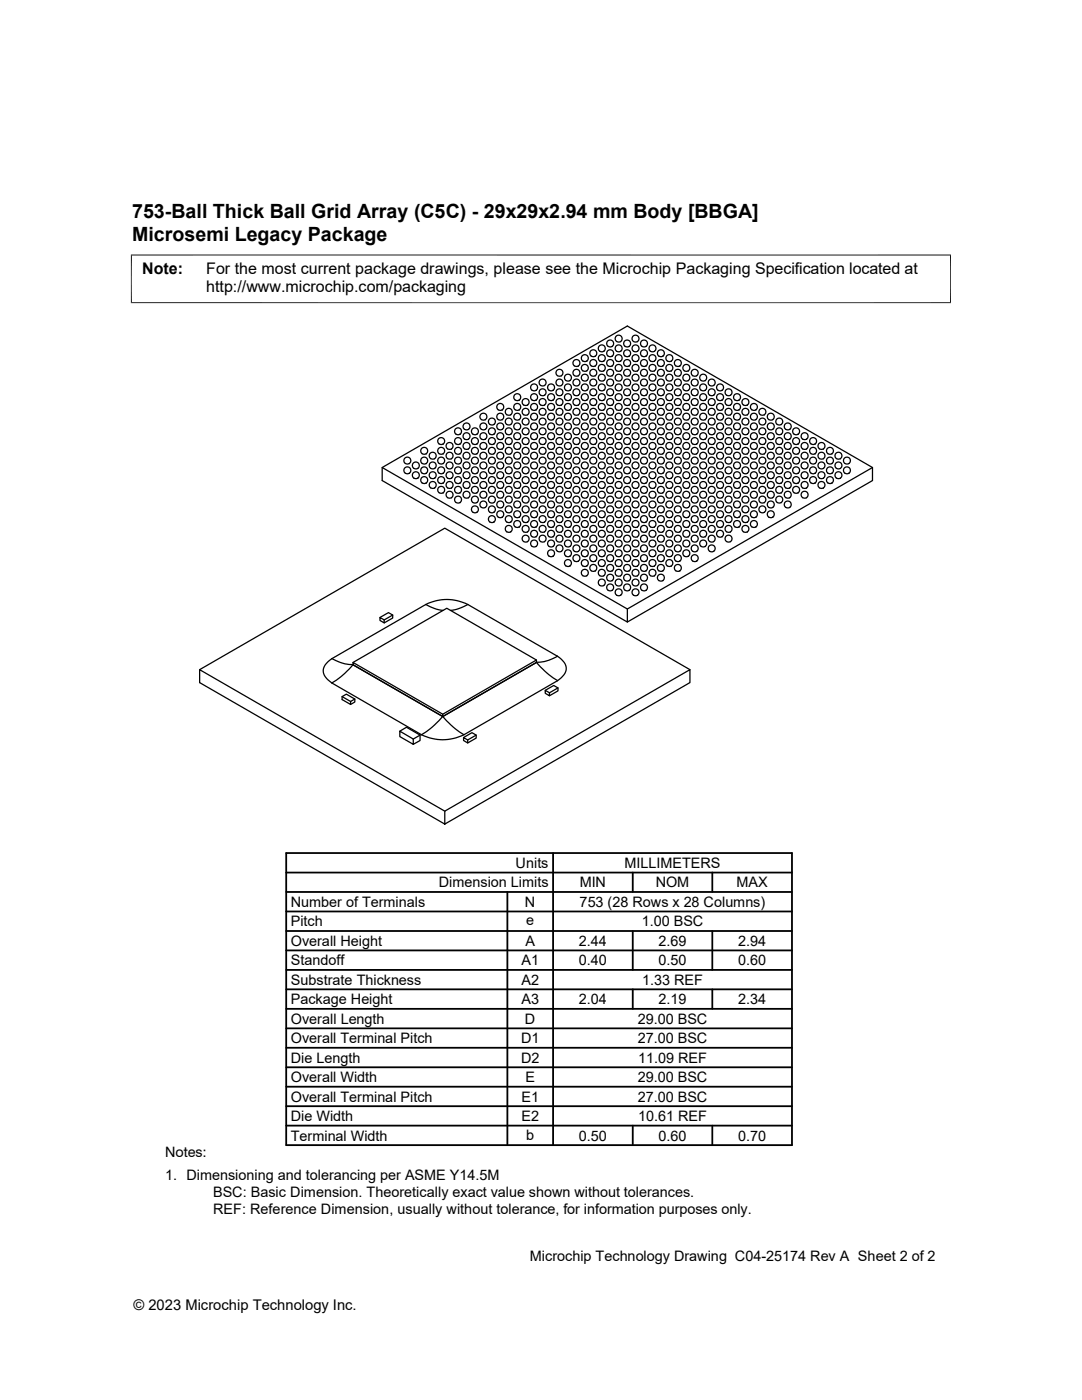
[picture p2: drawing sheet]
<svg xmlns="http://www.w3.org/2000/svg" width="216mm" height="279mm" viewBox="0 0 216 279" stroke-linecap="round" stroke-linejoin="round" font-family="sans-serif">
<g fill="none" stroke="#000" stroke-width=".25">
<path d="M103.6 79.8v.1M107 79.8v.1M108.7 78.9h-.1M108.7 76.9h-.1M110.4 79.8l-.1 .1M117.1 79.8v.1M118.8 76.9h.1M118.8 73h.1M118.8 75h.1M118.8 71.1h.1M118.8 78.9h.1M120.5 79.8v.1"/>
<path d="M127.2 79.8v.1M128.9 71.1h.1M128.9 73h.1M128.9 76.9h.1M128.9 69.1v.1M128.9 75h.1M128.9 78.9h.1M130.6 79.8v.1M134 79.8l-.1 .1M135.7 75h-.1M135.7 76.9h-.1M135.7 73h-.1"/>
<path d="M135.7 78.9h-.1M137.4 79.8l-.1 .1M144.1 79.8v.1M145.8 78.9h.1M147.5 79.8l-.1 .1M76.3 93.3l48.9 28.2M83.4 93.5h.1M83.4 95.4h.1M90.1 89.6h.1M90.1 93.5h.1M90.1 97.4h.1M90.1 91.5h.1"/>
<path d="M90.1 95.4h.1M90.1 99.3h.1M93.5 91.5h.1M93.5 95.4h.1M93.5 99.3h.1M93.5 89.6h.1M93.5 93.5h.1M93.5 85.7h.1M93.5 97.4h.1M93.5 87.6v.1M100.2 93.5h.1M100.2 85.7h.1"/>
<path d="M100.2 97.4h.1M100.2 89.6h.1M100.2 81.8h.1M100.2 91.5h.1M100.2 83.7v.1M100.2 99.3h.1M100.2 95.4h.1M100.2 87.6v.1M101.9 82.8h.1M103.6 95.4h.1M103.6 87.6v.1M103.6 99.3h.1"/>
<path d="M103.6 91.5h.1M103.6 83.7v.1M103.6 93.5h.1M103.6 85.7h.1M103.6 97.4h.1M103.6 89.6h.1M103.6 81.8h.1M107 97.4h.1M107 89.6h.1M107 81.8h.1M107 93.5h.1M107 85.7h.1"/>
<path d="M107 95.4h.1M107 87.6v.1M107 99.3h.1M107 91.5h.1M107 83.7v.1M108.7 82.8h-.1M108.7 80.8h-.1M110.4 87.6l-.1 .1M110.4 99.3h-.1M110.4 91.5h-.1M110.4 83.7l-.1 .1M110.4 95.4h-.1"/>
<path d="M110.4 97.4h-.1M110.4 89.6h-.1M110.4 81.8h-.1M110.4 93.5h-.1M110.4 85.7h-.1M117.1 83.7v.1M117.1 91.5h.1M117.1 95.4h.1M117.1 87.6v.1M117.1 99.3h.1M117.1 85.7h.1M117.1 93.5h.1"/>
<path d="M117.1 81.8h.1M117.1 97.4h.1M117.1 89.6h.1M118.8 80.8h.1M118.8 82.8h.1M120.5 85.7h.1M120.5 93.5h.1M120.5 81.8h.1M120.5 97.4h.1M120.5 89.6h.1M120.5 95.4h.1M120.5 87.6v.1"/>
<path d="M120.5 83.7v.1M120.5 99.3h.1M120.5 91.5h.1M127.2 85.7h.1M127.2 93.5h.1M127.2 83.7v.1M127.2 99.3h.1M127.2 91.5h.1M127.2 87.6v.1M127.2 95.4h.1M127.2 81.8h.1M127.2 97.4h.1"/>
<path d="M127.2 89.6h.1M128.9 80.8h.1M128.9 82.8h.1M130.6 87.6v.1M130.6 95.4h.1M130.6 81.8h.1M130.6 85.7h.1M130.6 93.5h.1M130.6 89.6h.1M130.6 97.4h.1M130.6 83.7v.1M130.6 99.3h.1"/>
<path d="M130.6 91.5h.1M134 89.6h-.1M134 97.4h-.1M134 83.7l-.1 .1M134 87.6l-.1 .1M134 95.4h-.1M134 91.5h-.1M134 99.3h-.1M134 85.7h-.1M134 93.5h-.1M134 81.8h-.1M135.7 80.8h-.1"/>
<path d="M135.7 82.8h-.1M137.4 91.5h-.1M137.4 99.3h-.1M137.4 85.7h-.1M137.4 81.8h-.1M137.4 89.6h-.1M137.4 97.4h-.1M137.4 93.5h-.1M137.4 87.6l-.1 .1M137.4 95.4h-.1M137.4 83.7l-.1 .1M144.1 81.8h.1"/>
<path d="M144.1 89.6h.1M144.1 97.4h.1M144.1 85.7h.1M144.1 93.5h.1M144.1 83.7v.1M144.1 91.5h.1M144.1 99.3h.1M144.1 87.6v.1M144.1 95.4h.1M145.8 80.8h.1M145.8 82.8h.1M147.5 83.7l-.1 .1"/>
<path d="M147.5 99.3h-.1M147.5 91.5h-.1M147.5 87.6l-.1 .1M147.5 95.4h-.1M147.5 81.8h-.1M147.5 85.7h-.1M147.5 93.5h-.1M147.5 89.6h-.1M147.5 97.4h-.1M154.2 87.6v.1M154.2 95.4h.1M154.2 91.5h.1"/>
<path d="M154.2 99.3h.1M154.2 83.7v.1M154.2 85.7h.1M154.2 89.6h.1M154.2 97.4h.1M154.2 93.5h.1M157.6 89.6h.1M157.6 97.4h.1M157.6 93.5h.1M157.6 85.7h.1M157.6 87.6v.1M157.6 91.5h.1"/>
<path d="M157.6 99.3h.1M157.6 95.4h.1M161 91.5h-.1M161 99.3h-.1M161 95.4h-.1M161 87.6l-.1 .1M161 89.6h-.1M161 93.5h-.1M161 97.4h-.1M164.3 97.4h.1M164.3 89.6h.1M164.3 91.5h.1"/>
<path d="M164.3 95.4h.1M164.3 93.5h.1M174.1 93.3l-48.9 28.2v2.6l-48.9-28.2v-2.6l48.9-28.2 48.9 28.2v2.6l-48.9 28.2M100.2 103.2h.1M100.2 101.3h.1M101.9 106.1v.1M103.6 105.2h.1M103.6 103.2h.1M103.6 101.3h.1M107 107.1h.1M107 101.3h.1M107 105.2h.1"/>
<path d="M107 103.2h.1M107 109.1h.1M108.7 108.1h-.1M108.7 106.1l-.1 .1M110.4 109.1h-.1M110.4 103.2h-.1M110.4 107.1h-.1M110.4 105.2h-.1M110.4 101.3h-.1M117.1 103.2h.1M117.1 107.1h.1M117.1 101.3h.1"/>
<path d="M117.1 109.1h.1M117.1 105.2h.1M118.8 108.1h.1M118.8 112h.1M118.8 110h.1M118.8 106.1v.1M118.8 113.9h.1M120.5 105.2h.1M120.5 109.1h.1M120.5 101.3h.1M120.5 103.2h.1M120.5 107.1h.1"/>
<path d="M127.2 109.1h.1M127.2 101.3h.1M127.2 105.2h.1M127.2 107.1h.1M127.2 103.2h.1M128.9 110h.1M128.9 113.9h.1M128.9 117.8h.1M128.9 108.1h.1M128.9 115.9h.1M128.9 112h.1M128.9 106.1v.1"/>
<path d="M130.6 103.2h.1M130.6 109.1h.1M130.6 101.3h.1M130.6 105.2h.1M130.6 107.1h.1M134 105.2h-.1M134 103.2h-.1M134 107.1h-.1M134 101.3h-.1M134 109.1h-.1M135.7 113.9h-.1M135.7 106.1l-.1 .1"/>
<path d="M135.7 112h-.1M135.7 108.1h-.1M135.7 110h-.1M137.4 107.1h-.1M137.4 105.2h-.1M137.4 109.1h-.1M137.4 101.3h-.1M137.4 103.2h-.1M144.1 101.3h.1M144.1 105.2h.1M144.1 107.1h.1M144.1 103.2h.1"/>
<path d="M145.8 106.1v.1M145.8 108.1h.1M147.5 103.2h-.1M147.5 101.3h-.1M147.5 105.2h-.1M154.2 103.2h.1M154.2 101.3h.1M157.6 101.3h.1M39.8 133.6l49-28.2 48.9 28.2M66.2 131.4l18.7-10.7a9.2 9.2 0 0 1 8.5 0l17.9 10.3a2.66 2.66 0 0 1 1.6 3l-.6 .9-1 .9M66.2 131.4a8.1 8.1 0 0 0 4.2 1.2 16 16 0 0 1-4.2 3.7M66.2 131.4a2.69 2.69 0 0 0-1.6 3.1l.6 .9 1 .9 17.9 10.3a9.5 9.5 0 0 0 8.5 0l18.7-10.8"/>
<path d="M68.3 139l1.7 1M70.4 132.2l17.9 10.3v.5l-17.9-10.3zM70.4 132.2l18.8-10.8 17.8 10.3v.5l-18.7 10.8M70.4 132.7l17.9 10.3M70.8 139.5l-.8 .5v.6l-1.7-1v-.6l.8-.5 1.7 1v.6l-.8 .5M75.8 123.2l.9 .5v.6l-.9-.5zM75.8 123.2l1.7-.9 .9 .4v.6l-1.7 1M78.4 122.7l-1.7 1M84.9 120.6a8.8 8.8 0 0 0 3.5 1.2M93.4 120.6a8.8 8.8 0 0 1-3.5 1.2M107 131.7l-18.7 10.8M108.8 137.8l.8 .5v.6l-.8-.5z"/>
<path d="M108.8 137.8l1.7-1 .8 .5v.6l-1.7 1M111.3 131a8.1 8.1 0 0 1-4.3 1.2M111.3 135.8a16.2 16.2 0 0 1-4.3-3.6l-18.7 10.8M111.3 137.3l-1.7 1M79.8 145.9l2.7 1.6v1l-2.7-1.5zM79.8 145.9l1.3-.8 2.7 1.6v1.1l-1.3 .7M83.8 146.7l-1.3 .8M92.5 147.2l.8 .5v.6l-.8-.5zM92.5 147.2l1.7-1 .8 .5v.6l-1.7 1M92.6 146.6a16.7 16.7 0 0 1-4.3-3.6l-.4 .4a16.1 16.1 0 0 1-3.8 3.2M95 146.7l-1.7 1M88.8 161.9l-49-28.3v2.6l49 28.3v-2.6l48.9-28.3v2.6l-48.9 28.3"/>
<circle cx="103.2" cy="79.3" r=".7"/>
<circle cx="106.6" cy="79.3" r=".7"/>
<circle cx="106.6" cy="77.3" r=".7"/>
<circle cx="108.3" cy="78.3" r=".7"/>
<circle cx="108.3" cy="76.3" r=".7"/>
<circle cx="110" cy="79.3" r=".7"/>
<circle cx="110" cy="77.3" r=".7"/>
<circle cx="111.6" cy="76.3" r=".7"/>
<circle cx="111.6" cy="74.4" r=".7"/>
<circle cx="111.6" cy="78.3" r=".7"/>
<circle cx="113.3" cy="77.3" r=".7"/>
<circle cx="113.3" cy="75.4" r=".7"/>
<circle cx="113.3" cy="79.3" r=".7"/>
<circle cx="115" cy="74.4" r=".7"/>
<circle cx="115" cy="78.3" r=".7"/>
<circle cx="115" cy="76.3" r=".7"/>
<circle cx="115" cy="72.5" r=".7"/>
<circle cx="116.7" cy="79.3" r=".7"/>
<circle cx="116.7" cy="75.4" r=".7"/>
<circle cx="116.7" cy="71.5" r=".7"/>
<circle cx="116.7" cy="77.3" r=".7"/>
<circle cx="116.7" cy="73.4" r=".7"/>
<circle cx="118.4" cy="76.3" r=".7"/>
<circle cx="118.4" cy="72.5" r=".7"/>
<circle cx="118.4" cy="74.4" r=".7"/>
<circle cx="118.4" cy="70.5" r=".7"/>
<circle cx="118.4" cy="78.3" r=".7"/>
<circle cx="120.1" cy="79.3" r=".7"/>
<circle cx="120.1" cy="73.4" r=".7"/>
<circle cx="120.1" cy="75.4" r=".7"/>
<circle cx="120.1" cy="71.5" r=".7"/>
<circle cx="120.1" cy="69.5" r=".7"/>
<circle cx="120.1" cy="77.3" r=".7"/>
<circle cx="121.8" cy="74.4" r=".7"/>
<circle cx="121.8" cy="68.6" r=".7"/>
<circle cx="121.8" cy="76.3" r=".7"/>
<circle cx="121.8" cy="72.5" r=".7"/>
<circle cx="121.8" cy="70.5" r=".7"/>
<circle cx="121.8" cy="78.3" r=".7"/>
<circle cx="123.4" cy="75.4" r=".7"/>
<circle cx="123.4" cy="67.6" r=".7"/>
<circle cx="123.4" cy="69.5" r=".7"/>
<circle cx="123.4" cy="77.3" r=".7"/>
<circle cx="123.4" cy="73.4" r=".7"/>
<circle cx="123.4" cy="71.5" r=".7"/>
<circle cx="123.4" cy="79.3" r=".7"/>
<circle cx="125.1" cy="76.3" r=".7"/>
<circle cx="125.1" cy="68.6" r=".7"/>
<circle cx="125.1" cy="70.5" r=".7"/>
<circle cx="125.1" cy="78.3" r=".7"/>
<circle cx="125.1" cy="74.4" r=".7"/>
<circle cx="125.1" cy="72.5" r=".7"/>
<circle cx="126.8" cy="79.3" r=".7"/>
<circle cx="126.8" cy="77.3" r=".7"/>
<circle cx="126.8" cy="69.5" r=".7"/>
<circle cx="126.8" cy="71.5" r=".7"/>
<circle cx="126.8" cy="75.4" r=".7"/>
<circle cx="126.8" cy="67.6" r=".7"/>
<circle cx="126.8" cy="73.4" r=".7"/>
<circle cx="128.5" cy="70.5" r=".7"/>
<circle cx="128.5" cy="72.5" r=".7"/>
<circle cx="128.5" cy="76.3" r=".7"/>
<circle cx="128.5" cy="68.6" r=".7"/>
<circle cx="128.5" cy="74.4" r=".7"/>
<circle cx="128.5" cy="78.3" r=".7"/>
<circle cx="130.2" cy="79.3" r=".7"/>
<circle cx="130.2" cy="71.5" r=".7"/>
<circle cx="130.2" cy="73.4" r=".7"/>
<circle cx="130.2" cy="77.3" r=".7"/>
<circle cx="130.2" cy="69.5" r=".7"/>
<circle cx="130.2" cy="75.4" r=".7"/>
<circle cx="131.9" cy="72.5" r=".7"/>
<circle cx="131.9" cy="74.4" r=".7"/>
<circle cx="131.9" cy="78.3" r=".7"/>
<circle cx="131.9" cy="70.5" r=".7"/>
<circle cx="131.9" cy="76.3" r=".7"/>
<circle cx="133.6" cy="79.3" r=".7"/>
<circle cx="133.6" cy="73.4" r=".7"/>
<circle cx="133.6" cy="75.4" r=".7"/>
<circle cx="133.6" cy="71.5" r=".7"/>
<circle cx="133.6" cy="77.3" r=".7"/>
<circle cx="135.3" cy="74.4" r=".7"/>
<circle cx="135.3" cy="76.3" r=".7"/>
<circle cx="135.3" cy="72.5" r=".7"/>
<circle cx="135.3" cy="78.3" r=".7"/>
<circle cx="136.9" cy="79.3" r=".7"/>
<circle cx="136.9" cy="75.4" r=".7"/>
<circle cx="136.9" cy="77.3" r=".7"/>
<circle cx="136.9" cy="73.4" r=".7"/>
<circle cx="138.6" cy="76.3" r=".7"/>
<circle cx="138.6" cy="78.3" r=".7"/>
<circle cx="138.6" cy="74.4" r=".7"/>
<circle cx="140.3" cy="77.3" r=".7"/>
<circle cx="140.3" cy="79.3" r=".7"/>
<circle cx="140.3" cy="75.4" r=".7"/>
<circle cx="142" cy="78.3" r=".7"/>
<circle cx="142" cy="76.3" r=".7"/>
<circle cx="143.7" cy="79.3" r=".7"/>
<circle cx="143.7" cy="77.3" r=".7"/>
<circle cx="145.4" cy="78.3" r=".7"/>
<circle cx="147.1" cy="79.3" r=".7"/>
<circle cx="81.3" cy="91.9" r=".7"/>
<circle cx="81.3" cy="93.9" r=".7"/>
<circle cx="83" cy="92.9" r=".7"/>
<circle cx="83" cy="94.8" r=".7"/>
<circle cx="84.6" cy="90" r=".7"/>
<circle cx="84.6" cy="93.9" r=".7"/>
<circle cx="84.6" cy="91.9" r=".7"/>
<circle cx="84.6" cy="95.8" r=".7"/>
<circle cx="86.3" cy="91" r=".7"/>
<circle cx="86.3" cy="94.8" r=".7"/>
<circle cx="86.3" cy="92.9" r=".7"/>
<circle cx="86.3" cy="96.8" r=".7"/>
<circle cx="88" cy="88" r=".7"/>
<circle cx="88" cy="91.9" r=".7"/>
<circle cx="88" cy="95.8" r=".7"/>
<circle cx="88" cy="90" r=".7"/>
<circle cx="88" cy="93.9" r=".7"/>
<circle cx="88" cy="97.8" r=".7"/>
<circle cx="89.7" cy="89" r=".7"/>
<circle cx="89.7" cy="92.9" r=".7"/>
<circle cx="89.7" cy="96.8" r=".7"/>
<circle cx="89.7" cy="91" r=".7"/>
<circle cx="89.7" cy="94.8" r=".7"/>
<circle cx="89.7" cy="98.7" r=".7"/>
<circle cx="91.4" cy="90" r=".7"/>
<circle cx="91.4" cy="93.9" r=".7"/>
<circle cx="91.4" cy="97.8" r=".7"/>
<circle cx="91.4" cy="88" r=".7"/>
<circle cx="91.4" cy="91.9" r=".7"/>
<circle cx="91.4" cy="95.8" r=".7"/>
<circle cx="91.4" cy="86.1" r=".7"/>
<circle cx="91.4" cy="99.7" r=".7"/>
<circle cx="93.1" cy="91" r=".7"/>
<circle cx="93.1" cy="94.8" r=".7"/>
<circle cx="93.1" cy="98.7" r=".7"/>
<circle cx="93.1" cy="89" r=".7"/>
<circle cx="93.1" cy="92.9" r=".7"/>
<circle cx="93.1" cy="85.1" r=".7"/>
<circle cx="93.1" cy="96.8" r=".7"/>
<circle cx="93.1" cy="87.1" r=".7"/>
<circle cx="94.8" cy="95.8" r=".7"/>
<circle cx="94.8" cy="99.7" r=".7"/>
<circle cx="94.8" cy="91.9" r=".7"/>
<circle cx="94.8" cy="90" r=".7"/>
<circle cx="94.8" cy="93.9" r=".7"/>
<circle cx="94.8" cy="86.1" r=".7"/>
<circle cx="94.8" cy="97.8" r=".7"/>
<circle cx="94.8" cy="88" r=".7"/>
<circle cx="96.5" cy="96.8" r=".7"/>
<circle cx="96.5" cy="91" r=".7"/>
<circle cx="96.5" cy="83.2" r=".7"/>
<circle cx="96.5" cy="87.1" r=".7"/>
<circle cx="96.5" cy="94.8" r=".7"/>
<circle cx="96.5" cy="98.7" r=".7"/>
<circle cx="96.5" cy="89" r=".7"/>
<circle cx="96.5" cy="92.9" r=".7"/>
<circle cx="96.5" cy="85.1" r=".7"/>
<circle cx="98.2" cy="91.9" r=".7"/>
<circle cx="98.2" cy="84.1" r=".7"/>
<circle cx="98.2" cy="88" r=".7"/>
<circle cx="98.2" cy="95.8" r=".7"/>
<circle cx="98.2" cy="99.7" r=".7"/>
<circle cx="98.2" cy="90" r=".7"/>
<circle cx="98.2" cy="97.8" r=".7"/>
<circle cx="98.2" cy="93.9" r=".7"/>
<circle cx="98.2" cy="86.1" r=".7"/>
<circle cx="99.8" cy="92.9" r=".7"/>
<circle cx="99.8" cy="85.1" r=".7"/>
<circle cx="99.8" cy="96.8" r=".7"/>
<circle cx="99.8" cy="89" r=".7"/>
<circle cx="99.8" cy="81.2" r=".7"/>
<circle cx="99.8" cy="91" r=".7"/>
<circle cx="99.8" cy="83.2" r=".7"/>
<circle cx="99.8" cy="98.7" r=".7"/>
<circle cx="99.8" cy="87.1" r=".7"/>
<circle cx="99.8" cy="94.8" r=".7"/>
<circle cx="101.5" cy="82.2" r=".7"/>
<circle cx="101.5" cy="93.9" r=".7"/>
<circle cx="101.5" cy="86.1" r=".7"/>
<circle cx="101.5" cy="90" r=".7"/>
<circle cx="101.5" cy="97.8" r=".7"/>
<circle cx="101.5" cy="91.9" r=".7"/>
<circle cx="101.5" cy="84.1" r=".7"/>
<circle cx="101.5" cy="99.7" r=".7"/>
<circle cx="101.5" cy="88" r=".7"/>
<circle cx="101.5" cy="95.8" r=".7"/>
<circle cx="103.2" cy="94.8" r=".7"/>
<circle cx="103.2" cy="87.1" r=".7"/>
<circle cx="103.2" cy="83.2" r=".7"/>
<circle cx="103.2" cy="98.7" r=".7"/>
<circle cx="103.2" cy="91" r=".7"/>
<circle cx="103.2" cy="92.9" r=".7"/>
<circle cx="103.2" cy="85.1" r=".7"/>
<circle cx="103.2" cy="96.8" r=".7"/>
<circle cx="103.2" cy="81.2" r=".7"/>
<circle cx="103.2" cy="89" r=".7"/>
<circle cx="104.9" cy="95.8" r=".7"/>
<circle cx="104.9" cy="80.2" r=".7"/>
<circle cx="104.9" cy="88" r=".7"/>
<circle cx="104.9" cy="84.1" r=".7"/>
<circle cx="104.9" cy="91.9" r=".7"/>
<circle cx="104.9" cy="99.7" r=".7"/>
<circle cx="104.9" cy="86.1" r=".7"/>
<circle cx="104.9" cy="93.9" r=".7"/>
<circle cx="104.9" cy="82.2" r=".7"/>
<circle cx="104.9" cy="97.8" r=".7"/>
<circle cx="104.9" cy="90" r=".7"/>
<circle cx="106.6" cy="96.8" r=".7"/>
<circle cx="106.6" cy="89" r=".7"/>
<circle cx="106.6" cy="81.2" r=".7"/>
<circle cx="106.6" cy="92.9" r=".7"/>
<circle cx="106.6" cy="85.1" r=".7"/>
<circle cx="106.6" cy="87.1" r=".7"/>
<circle cx="106.6" cy="94.8" r=".7"/>
<circle cx="106.6" cy="98.7" r=".7"/>
<circle cx="106.6" cy="91" r=".7"/>
<circle cx="106.6" cy="83.2" r=".7"/>
<circle cx="108.3" cy="82.2" r=".7"/>
<circle cx="108.3" cy="80.2" r=".7"/>
<circle cx="108.3" cy="97.8" r=".7"/>
<circle cx="108.3" cy="90" r=".7"/>
<circle cx="108.3" cy="93.9" r=".7"/>
<circle cx="108.3" cy="86.1" r=".7"/>
<circle cx="108.3" cy="95.8" r=".7"/>
<circle cx="108.3" cy="88" r=".7"/>
<circle cx="108.3" cy="99.7" r=".7"/>
<circle cx="108.3" cy="91.9" r=".7"/>
<circle cx="108.3" cy="84.1" r=".7"/>
<circle cx="110" cy="87.1" r=".7"/>
<circle cx="110" cy="83.2" r=".7"/>
<circle cx="110" cy="98.7" r=".7"/>
<circle cx="110" cy="91" r=".7"/>
<circle cx="110" cy="94.8" r=".7"/>
<circle cx="110" cy="96.8" r=".7"/>
<circle cx="110" cy="89" r=".7"/>
<circle cx="110" cy="81.2" r=".7"/>
<circle cx="110" cy="92.9" r=".7"/>
<circle cx="110" cy="85.1" r=".7"/>
<circle cx="111.6" cy="80.2" r=".7"/>
<circle cx="111.6" cy="88" r=".7"/>
<circle cx="111.6" cy="91.9" r=".7"/>
<circle cx="111.6" cy="84.1" r=".7"/>
<circle cx="111.6" cy="99.7" r=".7"/>
<circle cx="111.6" cy="95.8" r=".7"/>
<circle cx="111.6" cy="97.8" r=".7"/>
<circle cx="111.6" cy="82.2" r=".7"/>
<circle cx="111.6" cy="90" r=".7"/>
<circle cx="111.6" cy="93.9" r=".7"/>
<circle cx="111.6" cy="86.1" r=".7"/>
<circle cx="113.3" cy="81.2" r=".7"/>
<circle cx="113.3" cy="89" r=".7"/>
<circle cx="113.3" cy="92.9" r=".7"/>
<circle cx="113.3" cy="85.1" r=".7"/>
<circle cx="113.3" cy="96.8" r=".7"/>
<circle cx="113.3" cy="98.7" r=".7"/>
<circle cx="113.3" cy="83.2" r=".7"/>
<circle cx="113.3" cy="91" r=".7"/>
<circle cx="113.3" cy="87.1" r=".7"/>
<circle cx="113.3" cy="94.8" r=".7"/>
<circle cx="115" cy="82.2" r=".7"/>
<circle cx="115" cy="90" r=".7"/>
<circle cx="115" cy="93.9" r=".7"/>
<circle cx="115" cy="86.1" r=".7"/>
<circle cx="115" cy="97.8" r=".7"/>
<circle cx="115" cy="84.1" r=".7"/>
<circle cx="115" cy="91.9" r=".7"/>
<circle cx="115" cy="99.7" r=".7"/>
<circle cx="115" cy="80.2" r=".7"/>
<circle cx="115" cy="95.8" r=".7"/>
<circle cx="115" cy="88" r=".7"/>
<circle cx="116.7" cy="83.2" r=".7"/>
<circle cx="116.7" cy="91" r=".7"/>
<circle cx="116.7" cy="94.8" r=".7"/>
<circle cx="116.7" cy="87.1" r=".7"/>
<circle cx="116.7" cy="98.7" r=".7"/>
<circle cx="116.7" cy="92.9" r=".7"/>
<circle cx="116.7" cy="85.1" r=".7"/>
<circle cx="116.7" cy="81.2" r=".7"/>
<circle cx="116.7" cy="96.8" r=".7"/>
<circle cx="116.7" cy="89" r=".7"/>
<circle cx="118.4" cy="80.2" r=".7"/>
<circle cx="118.4" cy="82.2" r=".7"/>
<circle cx="118.4" cy="84.1" r=".7"/>
<circle cx="118.4" cy="91.9" r=".7"/>
<circle cx="118.4" cy="88" r=".7"/>
<circle cx="118.4" cy="95.8" r=".7"/>
<circle cx="118.4" cy="99.7" r=".7"/>
<circle cx="118.4" cy="86.1" r=".7"/>
<circle cx="118.4" cy="93.9" r=".7"/>
<circle cx="118.4" cy="90" r=".7"/>
<circle cx="118.4" cy="97.8" r=".7"/>
<circle cx="120.1" cy="85.1" r=".7"/>
<circle cx="120.1" cy="92.9" r=".7"/>
<circle cx="120.1" cy="81.2" r=".7"/>
<circle cx="120.1" cy="96.8" r=".7"/>
<circle cx="120.1" cy="89" r=".7"/>
<circle cx="120.1" cy="94.8" r=".7"/>
<circle cx="120.1" cy="87.1" r=".7"/>
<circle cx="120.1" cy="83.2" r=".7"/>
<circle cx="120.1" cy="98.7" r=".7"/>
<circle cx="120.1" cy="91" r=".7"/>
<circle cx="121.8" cy="93.9" r=".7"/>
<circle cx="121.8" cy="82.2" r=".7"/>
<circle cx="121.8" cy="90" r=".7"/>
<circle cx="121.8" cy="97.8" r=".7"/>
<circle cx="121.8" cy="86.1" r=".7"/>
<circle cx="121.8" cy="80.2" r=".7"/>
<circle cx="121.8" cy="88" r=".7"/>
<circle cx="121.8" cy="95.8" r=".7"/>
<circle cx="121.8" cy="84.1" r=".7"/>
<circle cx="121.8" cy="99.7" r=".7"/>
<circle cx="121.8" cy="91.9" r=".7"/>
<circle cx="123.4" cy="94.8" r=".7"/>
<circle cx="123.4" cy="83.2" r=".7"/>
<circle cx="123.4" cy="98.7" r=".7"/>
<circle cx="123.4" cy="91" r=".7"/>
<circle cx="123.4" cy="81.2" r=".7"/>
<circle cx="123.4" cy="89" r=".7"/>
<circle cx="123.4" cy="96.8" r=".7"/>
<circle cx="123.4" cy="85.1" r=".7"/>
<circle cx="123.4" cy="92.9" r=".7"/>
<circle cx="123.4" cy="87.1" r=".7"/>
<circle cx="125.1" cy="84.1" r=".7"/>
<circle cx="125.1" cy="99.7" r=".7"/>
<circle cx="125.1" cy="91.9" r=".7"/>
<circle cx="125.1" cy="82.2" r=".7"/>
<circle cx="125.1" cy="97.8" r=".7"/>
<circle cx="125.1" cy="90" r=".7"/>
<circle cx="125.1" cy="86.1" r=".7"/>
<circle cx="125.1" cy="93.9" r=".7"/>
<circle cx="125.1" cy="80.2" r=".7"/>
<circle cx="125.1" cy="95.8" r=".7"/>
<circle cx="125.1" cy="88" r=".7"/>
<circle cx="126.8" cy="85.1" r=".7"/>
<circle cx="126.8" cy="92.9" r=".7"/>
<circle cx="126.8" cy="83.2" r=".7"/>
<circle cx="126.8" cy="91" r=".7"/>
<circle cx="126.8" cy="98.7" r=".7"/>
<circle cx="126.8" cy="87.1" r=".7"/>
<circle cx="126.8" cy="94.8" r=".7"/>
<circle cx="126.8" cy="81.2" r=".7"/>
<circle cx="126.8" cy="89" r=".7"/>
<circle cx="126.8" cy="96.8" r=".7"/>
<circle cx="128.5" cy="80.2" r=".7"/>
<circle cx="128.5" cy="82.2" r=".7"/>
<circle cx="128.5" cy="86.1" r=".7"/>
<circle cx="128.5" cy="93.9" r=".7"/>
<circle cx="128.5" cy="84.1" r=".7"/>
<circle cx="128.5" cy="99.7" r=".7"/>
<circle cx="128.5" cy="91.9" r=".7"/>
<circle cx="128.5" cy="88" r=".7"/>
<circle cx="128.5" cy="95.8" r=".7"/>
<circle cx="128.5" cy="90" r=".7"/>
<circle cx="128.5" cy="97.8" r=".7"/>
<circle cx="130.2" cy="87.1" r=".7"/>
<circle cx="130.2" cy="94.8" r=".7"/>
<circle cx="130.2" cy="81.2" r=".7"/>
<circle cx="130.2" cy="85.1" r=".7"/>
<circle cx="130.2" cy="92.9" r=".7"/>
<circle cx="130.2" cy="89" r=".7"/>
<circle cx="130.2" cy="96.8" r=".7"/>
<circle cx="130.2" cy="83.2" r=".7"/>
<circle cx="130.2" cy="98.7" r=".7"/>
<circle cx="130.2" cy="91" r=".7"/>
<circle cx="131.9" cy="88" r=".7"/>
<circle cx="131.9" cy="95.8" r=".7"/>
<circle cx="131.9" cy="82.2" r=".7"/>
<circle cx="131.9" cy="86.1" r=".7"/>
<circle cx="131.9" cy="93.9" r=".7"/>
<circle cx="131.9" cy="90" r=".7"/>
<circle cx="131.9" cy="97.8" r=".7"/>
<circle cx="131.9" cy="84.1" r=".7"/>
<circle cx="131.9" cy="91.9" r=".7"/>
<circle cx="131.9" cy="99.7" r=".7"/>
<circle cx="131.9" cy="80.2" r=".7"/>
<circle cx="133.6" cy="89" r=".7"/>
<circle cx="133.6" cy="96.8" r=".7"/>
<circle cx="133.6" cy="83.2" r=".7"/>
<circle cx="133.6" cy="87.1" r=".7"/>
<circle cx="133.6" cy="94.8" r=".7"/>
<circle cx="133.6" cy="91" r=".7"/>
<circle cx="133.6" cy="98.7" r=".7"/>
<circle cx="133.6" cy="85.1" r=".7"/>
<circle cx="133.6" cy="92.9" r=".7"/>
<circle cx="133.6" cy="81.2" r=".7"/>
<circle cx="135.3" cy="80.2" r=".7"/>
<circle cx="135.3" cy="82.2" r=".7"/>
<circle cx="135.3" cy="90" r=".7"/>
<circle cx="135.3" cy="97.8" r=".7"/>
<circle cx="135.3" cy="84.1" r=".7"/>
<circle cx="135.3" cy="88" r=".7"/>
<circle cx="135.3" cy="95.8" r=".7"/>
<circle cx="135.3" cy="91.9" r=".7"/>
<circle cx="135.3" cy="99.7" r=".7"/>
<circle cx="135.3" cy="86.1" r=".7"/>
<circle cx="135.3" cy="93.9" r=".7"/>
<circle cx="136.9" cy="98.7" r=".7"/>
<circle cx="136.9" cy="85.1" r=".7"/>
<circle cx="136.9" cy="81.2" r=".7"/>
<circle cx="136.9" cy="89" r=".7"/>
<circle cx="136.9" cy="96.8" r=".7"/>
<circle cx="136.9" cy="92.9" r=".7"/>
<circle cx="136.9" cy="87.1" r=".7"/>
<circle cx="136.9" cy="94.8" r=".7"/>
<circle cx="136.9" cy="83.2" r=".7"/>
<circle cx="136.9" cy="91" r=".7"/>
<circle cx="138.6" cy="99.7" r=".7"/>
<circle cx="138.6" cy="93.9" r=".7"/>
<circle cx="138.6" cy="86.1" r=".7"/>
<circle cx="138.6" cy="82.2" r=".7"/>
<circle cx="138.6" cy="90" r=".7"/>
<circle cx="138.6" cy="97.8" r=".7"/>
<circle cx="138.6" cy="80.2" r=".7"/>
<circle cx="138.6" cy="88" r=".7"/>
<circle cx="138.6" cy="95.8" r=".7"/>
<circle cx="138.6" cy="84.1" r=".7"/>
<circle cx="138.6" cy="91.9" r=".7"/>
<circle cx="140.3" cy="94.8" r=".7"/>
<circle cx="140.3" cy="87.1" r=".7"/>
<circle cx="140.3" cy="83.2" r=".7"/>
<circle cx="140.3" cy="91" r=".7"/>
<circle cx="140.3" cy="98.7" r=".7"/>
<circle cx="140.3" cy="81.2" r=".7"/>
<circle cx="140.3" cy="89" r=".7"/>
<circle cx="140.3" cy="96.8" r=".7"/>
<circle cx="140.3" cy="85.1" r=".7"/>
<circle cx="140.3" cy="92.9" r=".7"/>
<circle cx="142" cy="80.2" r=".7"/>
<circle cx="142" cy="95.8" r=".7"/>
<circle cx="142" cy="88" r=".7"/>
<circle cx="142" cy="84.1" r=".7"/>
<circle cx="142" cy="91.9" r=".7"/>
<circle cx="142" cy="99.7" r=".7"/>
<circle cx="142" cy="82.2" r=".7"/>
<circle cx="142" cy="90" r=".7"/>
<circle cx="142" cy="97.8" r=".7"/>
<circle cx="142" cy="86.1" r=".7"/>
<circle cx="142" cy="93.9" r=".7"/>
<circle cx="143.7" cy="81.2" r=".7"/>
<circle cx="143.7" cy="96.8" r=".7"/>
<circle cx="143.7" cy="89" r=".7"/>
<circle cx="143.7" cy="85.1" r=".7"/>
<circle cx="143.7" cy="92.9" r=".7"/>
<circle cx="143.7" cy="83.2" r=".7"/>
<circle cx="143.7" cy="91" r=".7"/>
<circle cx="143.7" cy="98.7" r=".7"/>
<circle cx="143.7" cy="87.1" r=".7"/>
<circle cx="143.7" cy="94.8" r=".7"/>
<circle cx="145.4" cy="80.2" r=".7"/>
<circle cx="145.4" cy="82.2" r=".7"/>
<circle cx="145.4" cy="90" r=".7"/>
<circle cx="145.4" cy="97.8" r=".7"/>
<circle cx="145.4" cy="86.1" r=".7"/>
<circle cx="145.4" cy="93.9" r=".7"/>
<circle cx="145.4" cy="84.1" r=".7"/>
<circle cx="145.4" cy="91.9" r=".7"/>
<circle cx="145.4" cy="99.7" r=".7"/>
<circle cx="145.4" cy="88" r=".7"/>
<circle cx="145.4" cy="95.8" r=".7"/>
<circle cx="147.1" cy="83.2" r=".7"/>
<circle cx="147.1" cy="91" r=".7"/>
<circle cx="147.1" cy="98.7" r=".7"/>
<circle cx="147.1" cy="87.1" r=".7"/>
<circle cx="147.1" cy="94.8" r=".7"/>
<circle cx="147.1" cy="81.2" r=".7"/>
<circle cx="147.1" cy="85.1" r=".7"/>
<circle cx="147.1" cy="92.9" r=".7"/>
<circle cx="147.1" cy="89" r=".7"/>
<circle cx="147.1" cy="96.8" r=".7"/>
<circle cx="148.7" cy="84.1" r=".7"/>
<circle cx="148.7" cy="91.9" r=".7"/>
<circle cx="148.7" cy="99.7" r=".7"/>
<circle cx="148.7" cy="88" r=".7"/>
<circle cx="148.7" cy="95.8" r=".7"/>
<circle cx="148.7" cy="80.2" r=".7"/>
<circle cx="148.7" cy="82.2" r=".7"/>
<circle cx="148.7" cy="86.1" r=".7"/>
<circle cx="148.7" cy="93.9" r=".7"/>
<circle cx="148.7" cy="90" r=".7"/>
<circle cx="148.7" cy="97.8" r=".7"/>
<circle cx="150.4" cy="85.1" r=".7"/>
<circle cx="150.4" cy="92.9" r=".7"/>
<circle cx="150.4" cy="89" r=".7"/>
<circle cx="150.4" cy="96.8" r=".7"/>
<circle cx="150.4" cy="81.2" r=".7"/>
<circle cx="150.4" cy="83.2" r=".7"/>
<circle cx="150.4" cy="87.1" r=".7"/>
<circle cx="150.4" cy="94.8" r=".7"/>
<circle cx="150.4" cy="91" r=".7"/>
<circle cx="150.4" cy="98.7" r=".7"/>
<circle cx="152.1" cy="86.1" r=".7"/>
<circle cx="152.1" cy="93.9" r=".7"/>
<circle cx="152.1" cy="90" r=".7"/>
<circle cx="152.1" cy="97.8" r=".7"/>
<circle cx="152.1" cy="82.2" r=".7"/>
<circle cx="152.1" cy="84.1" r=".7"/>
<circle cx="152.1" cy="88" r=".7"/>
<circle cx="152.1" cy="95.8" r=".7"/>
<circle cx="152.1" cy="91.9" r=".7"/>
<circle cx="152.1" cy="99.7" r=".7"/>
<circle cx="153.8" cy="87.1" r=".7"/>
<circle cx="153.8" cy="94.8" r=".7"/>
<circle cx="153.8" cy="91" r=".7"/>
<circle cx="153.8" cy="98.7" r=".7"/>
<circle cx="153.8" cy="83.2" r=".7"/>
<circle cx="153.8" cy="85.1" r=".7"/>
<circle cx="153.8" cy="89" r=".7"/>
<circle cx="153.8" cy="96.8" r=".7"/>
<circle cx="153.8" cy="92.9" r=".7"/>
<circle cx="155.5" cy="88" r=".7"/>
<circle cx="155.5" cy="95.8" r=".7"/>
<circle cx="155.5" cy="91.9" r=".7"/>
<circle cx="155.5" cy="99.7" r=".7"/>
<circle cx="155.5" cy="84.1" r=".7"/>
<circle cx="155.5" cy="86.1" r=".7"/>
<circle cx="155.5" cy="90" r=".7"/>
<circle cx="155.5" cy="97.8" r=".7"/>
<circle cx="155.5" cy="93.9" r=".7"/>
<circle cx="157.2" cy="89" r=".7"/>
<circle cx="157.2" cy="96.8" r=".7"/>
<circle cx="157.2" cy="92.9" r=".7"/>
<circle cx="157.2" cy="85.1" r=".7"/>
<circle cx="157.2" cy="87.1" r=".7"/>
<circle cx="157.2" cy="91" r=".7"/>
<circle cx="157.2" cy="98.7" r=".7"/>
<circle cx="157.2" cy="94.8" r=".7"/>
<circle cx="158.9" cy="90" r=".7"/>
<circle cx="158.9" cy="97.8" r=".7"/>
<circle cx="158.9" cy="93.9" r=".7"/>
<circle cx="158.9" cy="86.1" r=".7"/>
<circle cx="158.9" cy="88" r=".7"/>
<circle cx="158.9" cy="91.9" r=".7"/>
<circle cx="158.9" cy="95.8" r=".7"/>
<circle cx="160.5" cy="91" r=".7"/>
<circle cx="160.5" cy="98.7" r=".7"/>
<circle cx="160.5" cy="94.8" r=".7"/>
<circle cx="160.5" cy="87.1" r=".7"/>
<circle cx="160.5" cy="89" r=".7"/>
<circle cx="160.5" cy="92.9" r=".7"/>
<circle cx="160.5" cy="96.8" r=".7"/>
<circle cx="162.2" cy="95.8" r=".7"/>
<circle cx="162.2" cy="88" r=".7"/>
<circle cx="162.2" cy="90" r=".7"/>
<circle cx="162.2" cy="93.9" r=".7"/>
<circle cx="162.2" cy="91.9" r=".7"/>
<circle cx="163.9" cy="96.8" r=".7"/>
<circle cx="163.9" cy="89" r=".7"/>
<circle cx="163.9" cy="91" r=".7"/>
<circle cx="163.9" cy="94.8" r=".7"/>
<circle cx="163.9" cy="92.9" r=".7"/>
<circle cx="165.6" cy="90" r=".7"/>
<circle cx="165.6" cy="91.9" r=".7"/>
<circle cx="165.6" cy="95.8" r=".7"/>
<circle cx="165.6" cy="93.9" r=".7"/>
<circle cx="167.3" cy="91" r=".7"/>
<circle cx="167.3" cy="92.9" r=".7"/>
<circle cx="167.3" cy="94.8" r=".7"/>
<circle cx="169" cy="91.9" r=".7"/>
<circle cx="169" cy="93.9" r=".7"/>
<circle cx="94.8" cy="101.7" r=".7"/>
<circle cx="96.5" cy="100.7" r=".7"/>
<circle cx="98.2" cy="101.7" r=".7"/>
<circle cx="98.2" cy="103.6" r=".7"/>
<circle cx="99.8" cy="102.6" r=".7"/>
<circle cx="99.8" cy="100.7" r=".7"/>
<circle cx="101.5" cy="105.6" r=".7"/>
<circle cx="101.5" cy="103.6" r=".7"/>
<circle cx="101.5" cy="101.7" r=".7"/>
<circle cx="103.2" cy="104.6" r=".7"/>
<circle cx="103.2" cy="102.6" r=".7"/>
<circle cx="103.2" cy="100.7" r=".7"/>
<circle cx="104.9" cy="105.6" r=".7"/>
<circle cx="104.9" cy="103.6" r=".7"/>
<circle cx="104.9" cy="101.7" r=".7"/>
<circle cx="104.9" cy="107.5" r=".7"/>
<circle cx="106.6" cy="106.5" r=".7"/>
<circle cx="106.6" cy="100.7" r=".7"/>
<circle cx="106.6" cy="104.6" r=".7"/>
<circle cx="106.6" cy="108.5" r=".7"/>
<circle cx="106.6" cy="102.6" r=".7"/>
<circle cx="108.3" cy="107.5" r=".7"/>
<circle cx="108.3" cy="105.6" r=".7"/>
<circle cx="108.3" cy="101.7" r=".7"/>
<circle cx="108.3" cy="103.6" r=".7"/>
<circle cx="110" cy="108.5" r=".7"/>
<circle cx="110" cy="102.6" r=".7"/>
<circle cx="110" cy="106.5" r=".7"/>
<circle cx="110" cy="104.6" r=".7"/>
<circle cx="110" cy="100.7" r=".7"/>
<circle cx="110" cy="110.4" r=".7"/>
<circle cx="111.6" cy="109.5" r=".7"/>
<circle cx="111.6" cy="103.6" r=".7"/>
<circle cx="111.6" cy="107.5" r=".7"/>
<circle cx="111.6" cy="101.7" r=".7"/>
<circle cx="111.6" cy="105.6" r=".7"/>
<circle cx="113.3" cy="110.4" r=".7"/>
<circle cx="113.3" cy="100.7" r=".7"/>
<circle cx="113.3" cy="104.6" r=".7"/>
<circle cx="113.3" cy="108.5" r=".7"/>
<circle cx="113.3" cy="106.5" r=".7"/>
<circle cx="113.3" cy="102.6" r=".7"/>
<circle cx="113.3" cy="112.4" r=".7"/>
<circle cx="115" cy="101.7" r=".7"/>
<circle cx="115" cy="105.6" r=".7"/>
<circle cx="115" cy="109.5" r=".7"/>
<circle cx="115" cy="103.6" r=".7"/>
<circle cx="115" cy="107.5" r=".7"/>
<circle cx="115" cy="111.4" r=".7"/>
<circle cx="116.7" cy="102.6" r=".7"/>
<circle cx="116.7" cy="106.5" r=".7"/>
<circle cx="116.7" cy="100.7" r=".7"/>
<circle cx="116.7" cy="108.5" r=".7"/>
<circle cx="116.7" cy="104.6" r=".7"/>
<circle cx="116.7" cy="110.4" r=".7"/>
<circle cx="116.7" cy="114.3" r=".7"/>
<circle cx="116.7" cy="112.4" r=".7"/>
<circle cx="118.4" cy="107.5" r=".7"/>
<circle cx="118.4" cy="111.4" r=".7"/>
<circle cx="118.4" cy="105.6" r=".7"/>
<circle cx="118.4" cy="109.5" r=".7"/>
<circle cx="118.4" cy="113.3" r=".7"/>
<circle cx="118.4" cy="103.6" r=".7"/>
<circle cx="118.4" cy="101.7" r=".7"/>
<circle cx="120.1" cy="104.6" r=".7"/>
<circle cx="120.1" cy="108.5" r=".7"/>
<circle cx="120.1" cy="100.7" r=".7"/>
<circle cx="120.1" cy="102.6" r=".7"/>
<circle cx="120.1" cy="106.5" r=".7"/>
<circle cx="120.1" cy="112.4" r=".7"/>
<circle cx="120.1" cy="110.4" r=".7"/>
<circle cx="120.1" cy="116.3" r=".7"/>
<circle cx="120.1" cy="114.3" r=".7"/>
<circle cx="121.8" cy="105.6" r=".7"/>
<circle cx="121.8" cy="109.5" r=".7"/>
<circle cx="121.8" cy="101.7" r=".7"/>
<circle cx="121.8" cy="113.3" r=".7"/>
<circle cx="121.8" cy="103.6" r=".7"/>
<circle cx="121.8" cy="107.5" r=".7"/>
<circle cx="121.8" cy="111.4" r=".7"/>
<circle cx="121.8" cy="117.2" r=".7"/>
<circle cx="121.8" cy="115.3" r=".7"/>
<circle cx="123.4" cy="106.5" r=".7"/>
<circle cx="123.4" cy="110.4" r=".7"/>
<circle cx="123.4" cy="102.6" r=".7"/>
<circle cx="123.4" cy="114.3" r=".7"/>
<circle cx="123.4" cy="104.6" r=".7"/>
<circle cx="123.4" cy="108.5" r=".7"/>
<circle cx="123.4" cy="112.4" r=".7"/>
<circle cx="123.4" cy="100.7" r=".7"/>
<circle cx="123.4" cy="118.2" r=".7"/>
<circle cx="123.4" cy="116.3" r=".7"/>
<circle cx="125.1" cy="107.5" r=".7"/>
<circle cx="125.1" cy="111.4" r=".7"/>
<circle cx="125.1" cy="103.6" r=".7"/>
<circle cx="125.1" cy="115.3" r=".7"/>
<circle cx="125.1" cy="105.6" r=".7"/>
<circle cx="125.1" cy="101.7" r=".7"/>
<circle cx="125.1" cy="113.3" r=".7"/>
<circle cx="125.1" cy="109.5" r=".7"/>
<circle cx="125.1" cy="117.2" r=".7"/>
<circle cx="126.8" cy="108.5" r=".7"/>
<circle cx="126.8" cy="100.7" r=".7"/>
<circle cx="126.8" cy="104.6" r=".7"/>
<circle cx="126.8" cy="106.5" r=".7"/>
<circle cx="126.8" cy="102.6" r=".7"/>
<circle cx="126.8" cy="112.4" r=".7"/>
<circle cx="126.8" cy="116.3" r=".7"/>
<circle cx="126.8" cy="110.4" r=".7"/>
<circle cx="126.8" cy="114.3" r=".7"/>
<circle cx="126.8" cy="118.2" r=".7"/>
<circle cx="128.5" cy="109.5" r=".7"/>
<circle cx="128.5" cy="113.3" r=".7"/>
<circle cx="128.5" cy="117.2" r=".7"/>
<circle cx="128.5" cy="107.5" r=".7"/>
<circle cx="128.5" cy="115.3" r=".7"/>
<circle cx="128.5" cy="111.4" r=".7"/>
<circle cx="128.5" cy="105.6" r=".7"/>
<circle cx="128.5" cy="101.7" r=".7"/>
<circle cx="128.5" cy="103.6" r=".7"/>
<circle cx="130.2" cy="102.6" r=".7"/>
<circle cx="130.2" cy="108.5" r=".7"/>
<circle cx="130.2" cy="100.7" r=".7"/>
<circle cx="130.2" cy="104.6" r=".7"/>
<circle cx="130.2" cy="106.5" r=".7"/>
<circle cx="130.2" cy="110.4" r=".7"/>
<circle cx="130.2" cy="114.3" r=".7"/>
<circle cx="130.2" cy="112.4" r=".7"/>
<circle cx="131.9" cy="103.6" r=".7"/>
<circle cx="131.9" cy="111.4" r=".7"/>
<circle cx="131.9" cy="115.3" r=".7"/>
<circle cx="131.9" cy="101.7" r=".7"/>
<circle cx="131.9" cy="109.5" r=".7"/>
<circle cx="131.9" cy="105.6" r=".7"/>
<circle cx="131.9" cy="113.3" r=".7"/>
<circle cx="131.9" cy="107.5" r=".7"/>
<circle cx="133.6" cy="104.6" r=".7"/>
<circle cx="133.6" cy="102.6" r=".7"/>
<circle cx="133.6" cy="106.5" r=".7"/>
<circle cx="133.6" cy="100.7" r=".7"/>
<circle cx="133.6" cy="108.5" r=".7"/>
<circle cx="133.6" cy="112.4" r=".7"/>
<circle cx="133.6" cy="110.4" r=".7"/>
<circle cx="135.3" cy="113.3" r=".7"/>
<circle cx="135.3" cy="105.6" r=".7"/>
<circle cx="135.3" cy="111.4" r=".7"/>
<circle cx="135.3" cy="107.5" r=".7"/>
<circle cx="135.3" cy="109.5" r=".7"/>
<circle cx="135.3" cy="103.6" r=".7"/>
<circle cx="135.3" cy="101.7" r=".7"/>
<circle cx="136.9" cy="106.5" r=".7"/>
<circle cx="136.9" cy="104.6" r=".7"/>
<circle cx="136.9" cy="108.5" r=".7"/>
<circle cx="136.9" cy="100.7" r=".7"/>
<circle cx="136.9" cy="102.6" r=".7"/>
<circle cx="136.9" cy="110.4" r=".7"/>
<circle cx="138.6" cy="107.5" r=".7"/>
<circle cx="138.6" cy="105.6" r=".7"/>
<circle cx="138.6" cy="109.5" r=".7"/>
<circle cx="138.6" cy="101.7" r=".7"/>
<circle cx="138.6" cy="103.6" r=".7"/>
<circle cx="138.6" cy="111.4" r=".7"/>
<circle cx="140.3" cy="108.5" r=".7"/>
<circle cx="140.3" cy="106.5" r=".7"/>
<circle cx="140.3" cy="102.6" r=".7"/>
<circle cx="140.3" cy="104.6" r=".7"/>
<circle cx="140.3" cy="100.7" r=".7"/>
<circle cx="142" cy="109.5" r=".7"/>
<circle cx="142" cy="107.5" r=".7"/>
<circle cx="142" cy="103.6" r=".7"/>
<circle cx="142" cy="105.6" r=".7"/>
<circle cx="142" cy="101.7" r=".7"/>
<circle cx="143.7" cy="100.7" r=".7"/>
<circle cx="143.7" cy="104.6" r=".7"/>
<circle cx="143.7" cy="106.5" r=".7"/>
<circle cx="143.7" cy="102.6" r=".7"/>
<circle cx="145.4" cy="105.6" r=".7"/>
<circle cx="145.4" cy="107.5" r=".7"/>
<circle cx="145.4" cy="101.7" r=".7"/>
<circle cx="145.4" cy="103.6" r=".7"/>
<circle cx="147.1" cy="102.6" r=".7"/>
<circle cx="147.1" cy="100.7" r=".7"/>
<circle cx="147.1" cy="104.6" r=".7"/>
<circle cx="148.7" cy="103.6" r=".7"/>
<circle cx="148.7" cy="101.7" r=".7"/>
<circle cx="148.7" cy="105.6" r=".7"/>
<circle cx="150.4" cy="100.7" r=".7"/>
<circle cx="150.4" cy="104.6" r=".7"/>
<circle cx="150.4" cy="102.6" r=".7"/>
<circle cx="152.1" cy="101.7" r=".7"/>
<circle cx="153.8" cy="102.6" r=".7"/>
<circle cx="153.8" cy="100.7" r=".7"/>
<circle cx="157.2" cy="100.7" r=".7"/>
</g>
<path d="M26.1 50.9h163.7M26.2 50.8v9.7M189.7 50.8v9.7M26.1 60.4h163.7" fill="none" stroke="#000" stroke-width=".2"/>
<g fill="none" stroke="#000" stroke-width=".36">
<path d="M57.1 170.2h100.9v58.3h-100.9zM57.1 178h100.9M57.1 174.1h100.9M101.2 178v50.5M110.4 170.2v58.3M126.3 174.1v3.9M142.1 174.1v3.9M57.1 189.7h100.9M57.1 185.8h100.9M57.1 181.9h100.9M57.1 193.6h100.9M57.1 197.4h100.9"/>
<path d="M126.3 185.8v7.8M126.3 197.4v3.9M142.1 185.8v7.8M142.1 197.4v3.9M57.1 205.2h100.9M57.1 201.3h100.9M57.1 216.9h100.9M57.1 213h100.9M57.1 209.1h100.9M57.1 224.6h100.9M57.1 220.8h100.9M126.3 224.6v3.9"/>
<path d="M142.1 224.6v3.9"/>
</g>
<g font-size="3.9">
<text x="26.4" y="43.5">753-Ball Thick Ball Grid Array (C5C) - 29x29x2.94 mm Body [BBGA]</text>
<text x="26.4" y="48.1">Microsemi Legacy Package</text>
</g>
<g font-size="3.2">
<text x="28.4" y="54.7">Note:</text>
<text x="41.1" y="58.3">http://www.microchip.com/packaging</text>
<text x="41.1" y="54.7">For the most current package drawings, please see the Microchip Packaging Specification located at</text>
</g>
<g font-size="2.9">
<text x="102.9" y="173.2">Units</text>
<text x="124.6" y="173.2">MILLIMETERS</text>
<text x="87.6" y="177.1">Dimension Limits</text>
<text x="115.7" y="177.1">MIN</text>
<text x="130.8" y="177.1">NOM</text>
<text x="147" y="177.1">MAX</text>
<text x="58" y="181">Number of Terminals</text>
<text x="58" y="184.9">Pitch</text>
<text x="104.8" y="181">N</text>
<text x="105" y="184.6">e</text>
<text x="115.7" y="181">753 (28 Rows x 28 Columns)</text>
<text x="128" y="184.9">1.00 BSC</text>
<text x="58" y="188.8">Overall Height</text>
<text x="104.8" y="188.8">A</text>
<text x="115.5" y="188.8">2.44</text>
<text x="131.4" y="188.8">2.69</text>
<text x="147.3" y="188.8">2.94</text>
<text x="58" y="192.7">Standoff</text>
<text x="58" y="196.5">Substrate Thickness</text>
<text x="104" y="196.5">A2</text>
<text x="104.1" y="192.7">A1</text>
<text x="115.5" y="192.7">0.40</text>
<text x="128.1" y="196.5">1.33 REF</text>
<text x="131.4" y="192.7">0.50</text>
<text x="147.3" y="192.7">0.60</text>
<text x="58" y="200.4">Package Height</text>
<text x="104.1" y="200.4">A3</text>
<text x="115.5" y="200.4">2.04</text>
<text x="131.4" y="200.4">2.19</text>
<text x="147.3" y="200.4">2.34</text>
<text x="58" y="204.3">Overall Length</text>
<text x="58" y="208.2">Overall Terminal Pitch</text>
<text x="104" y="208.2">D1</text>
<text x="104.8" y="204.3">D</text>
<text x="127.3" y="204.3">29.00 BSC</text>
<text x="127.3" y="208.2">27.00 BSC</text>
<text x="58" y="212.1">Die Length</text>
<text x="58" y="216">Overall Width</text>
<text x="104" y="212.1">D2</text>
<text x="104.8" y="216">E</text>
<text x="127.3" y="216">29.00 BSC</text>
<text x="127.3" y="212.1">11.09 REF</text>
<text x="58" y="219.9">Overall Terminal Pitch</text>
<text x="104" y="219.9">E1</text>
<text x="127.3" y="219.9">27.00 BSC</text>
<text x="58" y="227.6">Terminal Width</text>
<text x="58" y="223.7">Die Width</text>
<text x="104" y="223.7">E2</text>
<text x="105" y="227.6">b</text>
<text x="115.5" y="227.6">0.50</text>
<text x="127.3" y="223.7">10.61 REF</text>
<text x="131.4" y="227.6">0.60</text>
<text x="147.3" y="227.6">0.70</text>
<text x="32.9" y="231">Notes:</text>
<text x="32.9" y="235.6">1. Dimensioning and tolerancing per ASME Y14.5M</text>
<text x="42.5" y="238.9">BSC: Basic Dimension. Theoretically exact value shown without tolerances.</text>
<text x="42.5" y="242.2">REF: Reference Dimension, usually without tolerance, for information purposes only.</text>
<text x="105.7" y="251.7">Microchip Technology Drawing C04-25174 Rev A Sheet 2 of 2</text>
<text x="26.6" y="261.3">© 2023 Microchip Technology Inc.</text>
</g>
</svg>
